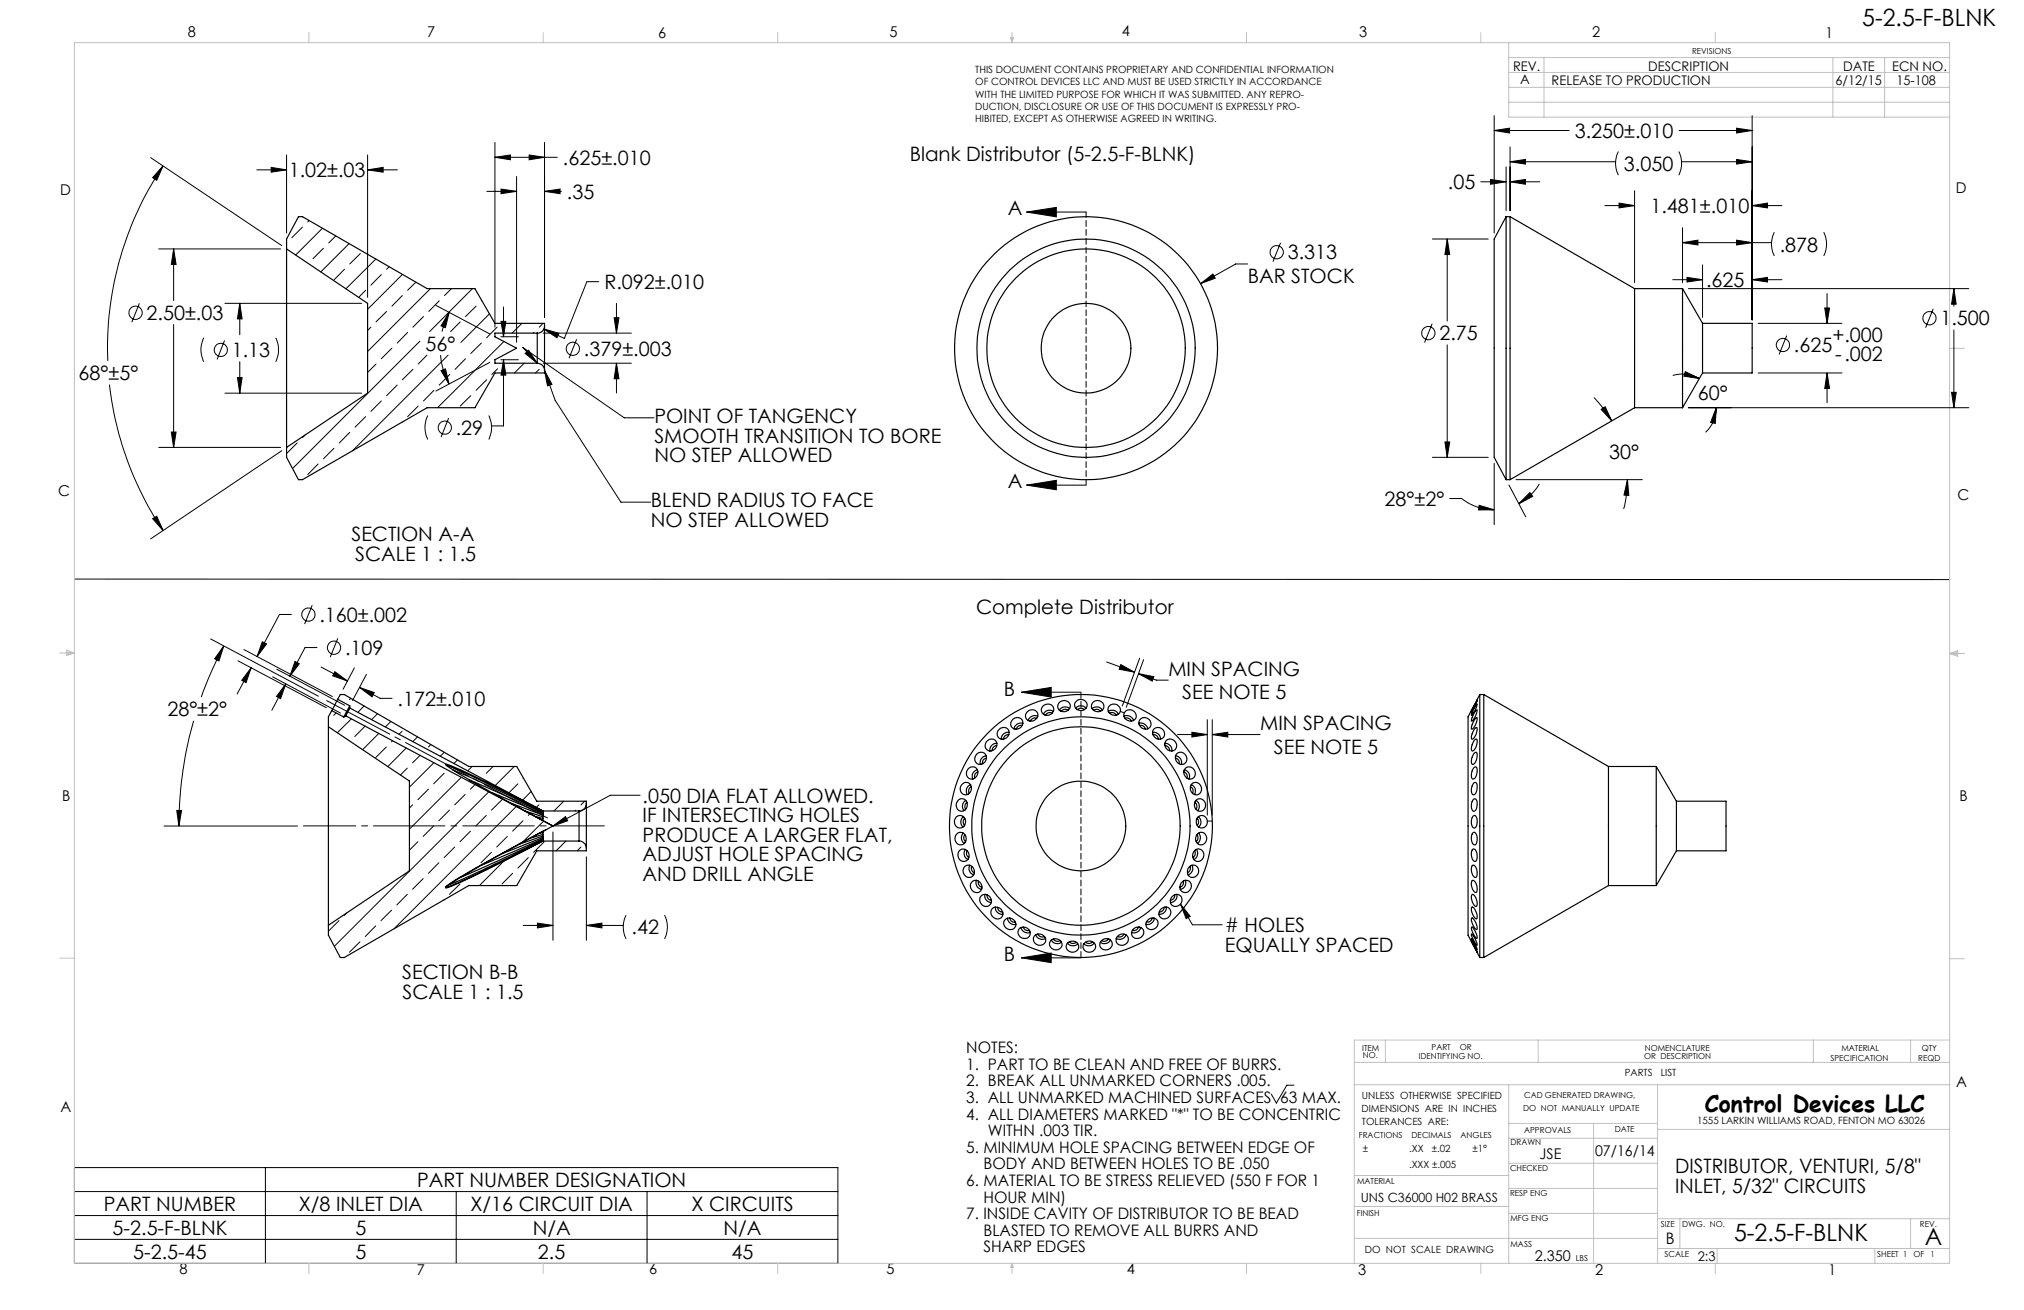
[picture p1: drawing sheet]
<svg xmlns="http://www.w3.org/2000/svg" width="432mm" height="279mm" viewBox="0 0 432 279" stroke-linecap="round" stroke-linejoin="round" font-family="sans-serif">
<g fill="none" stroke="#000" stroke-width=".21">
<path d="M32.1 33.6l28 18.8M34.8 35.4l-1.4 3.1-.8-.6zM34.8 35.4a69.8 69.8 0 0 0-11.8 41.6M54.8 36.2h6.3M57.9 35.7l3.2 .5-3.2 .5zM61.1 33.1v16.6M78.4 36.2l3.3-.5v1zM78.4 33.1v30.3M78.4 36.2h6.4M105.6 33.5l3.3-.4v1zM105.6 30.4v39.4M105.6 33.5h13.3"/>
<path d="M110.2 37.6v35.4M112.9 33.1l3.3 .4-3.3 .6zM116.2 30.4v37.3M315.9 38.8h5.4M318 38.3l3.3 .5-3.3 .5zM318.8 27.8l3.3-.5v1.1zM318.8 24.7v25M318.8 27.8h16M321.3 35.6v9.3M322.2 38.8l3.2-.5v1zM322.2 34.5l3.2-.5v1zM322.2 31.3v13.6"/>
<path d="M322.2 38.8h6.3M322.2 34.5h22.5M345.3 32.3a5.6 5.6 0 0 0 0 5.1M358.1 32.3a5.6 5.6 0 0 1 0 5.1M358.2 27.8h15.6M358.7 34.5h15.1M370.5 27.3l3.3 .5-3.3 .6zM370.5 34l3.3 .5-3.3 .5zM373.8 24.7v43.5M33.9 53.1h26M37 53.1l.6 3.3h-1.1zM37 53.1v11"/>
<path d="M64.5 48.4l-2.2 2.3M65.9 47l-.2 .3M68.8 48.7l-5.7 5.7M69 53l-2.2 2.2M71.6 50.3l-1.5 1.5M73.5 57.4l-2.2 2.3M74.5 52l-6.1 6M76.9 54.1l-2.3 2.2M80.2 55.2l-6.4 6.4M81.4 58.6l-2.3 2.2M83 56.9l-.5 .5M85.9 58.5l-7.5 7.5"/>
<path d="M103.9 40.8h6.3M106.9 40.3l3.3 .5-3.3 .5zM116.2 40.8l3.3-.5v1zM116.2 40.8h3.6M219 45.2l6.4-1v2zM219 45.2h12.7M266.2 56.3h-2.6l-7.5 4.2M273.2 51.8l-1.6 4M305.6 51h11.9M308.8 51l.5 3.3h-1zM308.8 51v17.5M342.4 43.9h6.3"/>
<path d="M345.4 43.3l3.3 .6-3.3 .4zM348.7 40.7v19.6M356.9 59.7h6.3M359 51.8l3.2-.6v1zM359 48.6v11.7M359 51.8h18.9M359.9 59.2l3.3 .5-3.3 .4zM363.2 56.5v11.2M370.5 51.2l3.3 .6-3.3 .4zM373.8 59.7l3.3-.5v.9zM373.8 43.9l3.3-.6v1zM373.8 59.7h6.4"/>
<path d="M373.8 43.9h6.4M378.5 49.5l-.1 .3a5.5 5.5 0 0 0 .1 4.8M389.1 49.5l.1 .3a5.5 5.5 0 0 1-.1 4.8M29.7 64.7l-1.6 4M37 69.2v26.2M43.5 72l-.2 .4a5.7 5.7 0 0 0 .2 4.8M47.9 72.6l-1.6 4.1M48 64.7h29.2M51.2 64.7l.4 3.3h-.9zM51.2 64.7v6.7M51.2 77.2v6.7M58.8 72a5.7 5.7 0 0 1 0 5.2"/>
<path d="M78 61.9l-1.5 1.5M79.1 69.8l-.7 .7M80.2 77.6l-1.8 1.8M82.5 66.4l-2.3 2.3M83.6 74.3l-2.2 2.2M85.8 63l-2.2 2.3M87 70.9l-2.3 2.3M88.1 78.8l-2.3 2.2M88.7 60.2l-1.7 1.7M89.6 72.8l-27.2 27.1M90.3 67.5l-2.2 2.3M91.1 75.7l-1.9 1.9"/>
<path d="M91.8 61.6l-13.4 13.4M93 65.1l11.5 6.1M93.7 64.2l-2.2 2.2M94 75.7a16.4 16.4 0 0 0 1.8 6.2M94.1 79.1l.9-.4 .8 3.2zM95.6 75.7l-20.4 20.5M95.8 66.6l-.8 3.3-.9-.4zM95.8 66.6l-1.1 2.5-.4 1.6M96 79.9l-2.3 2.2M96.3 61.6l-1.5 1.4M98.2 68.7l-2.1 2M99.3 76.5l-2.2 2.3"/>
<path d="M100.8 61.6l-9.1 9.1M101.6 65.3l-2.3 2.2M102.7 73.2l-2.3 2.2M102.8 64.1l-.1 .1M104.4 66.9l-6.1 6.1M104.5 77.3l-11.5 6.1M106 69.8l-2.2 2.2M106.2 78.7l-1.3 1.2M106.9 71.8h3.7M106.9 76.7h3.7M106.9 68.5h1l-.5 3.3zM107.4 76.7l.5 3.3h-1z"/>
<path d="M107.4 76.7v14.1h-2.5M107.4 65.5v6.3M107.5 72.8l-14.2 14.2M111.3 69l-2 2M111.8 77.5l-2.1 2.1M112 75.4l.8-.7 1.8 2.8zM113.9 70.9l-.2 .1M114.6 77.5l-3.1-3.4 21.7 15h6.3M115 78.8l-.8 .8M115.7 69.1l-.7 .7M115.9 71h18.8M115.9 77.5h18.8"/>
<path d="M116 70.2l3.2 .9-.4 .9zM116.2 79l2.2 6.4 14.1 21.7h6.3M116.2 79l1.6 3-1 .3zM123 72.4l-1.6 4M127.7 60.1h-2.5l-4.8 12.1-4.4-2M131 67.8h1l-.5 3.2zM131.5 77.5l.5 3.3h-1zM131.5 64.7v6.3M131.5 77.5v6.3M256.1 60.5l2.7-2 .5 .8zM305.5 69l-1.6 4.1M308.8 73.6v23.9"/>
<path d="M359.6 79.3l2.9 1.5-3.3-.6zM360.2 61.6h59.8M375.1 69h17.9M375.1 79.6h17.9M381.2 71.6l-1.6 4M389.3 65.7h1l-.5 3.3zM389.8 79.6l.5 3.3h-1zM389.8 62.6v6.4M389.8 79.6v6.3M412.4 65.9l-1.6 4M416.8 61.6l.5 3.3h-1zM416.8 61.6v3.7"/>
<path d="M416.8 70.4v16.6M23.4 82a69.7 69.7 0 0 0 11.4 31.1M33.9 95.4h26M36.5 92.1h1.1l-.6 3.3zM48 83.9h29.2M50.7 80.5h.9l-.4 3.4zM60.1 96.1l-28 18.8M63.4 94.5l-2.3 2.2M65.1 92.8l-.6 .5M67.9 99l-2.2 2.2M71.3 95.6l-2.3 2.3M74.6 92.2l-2.2 2.3"/>
<path d="M78 88.9l-2.3 2.2M81.4 85.5l-2.3 2.2M84.7 82.1l-2.2 2.3M85.8 90h.1M89.2 86.6l-2.2 2.3M91.3 88.6a5.7 5.7 0 0 0 0 5.1M92.6 83.3l-2.3 2.2M95.7 89.2l-1.6 4M100.4 84.4l-2.2 2.2M103.8 81l-2.2 2.3M104.3 88.6a5.7 5.7 0 0 1 0 5.1M305.6 97.5h11.9"/>
<path d="M308.3 94.3h1l-.5 3.2zM318.8 98.8v13.1M340 84.8a28.2 28.2 0 0 1 3.9 5M341.6 87.3l.8-.6 1.5 3.1zM356.9 80.1a7.1 7.1 0 0 1 5.6 .7M360.2 87h59.8M366.1 87l-.2 3.3-1-.2zM366.1 87a7.3 7.3 0 0 1-2.2 5.2M416.3 83.7h1l-.5 3.3zM32.6 110.6l.8-.5 1.4 3zM219 103.5l6.4-1.1v2.1zM219 103.5h12.7"/>
<path d="M309.3 106.3h2.5a11.3 11.3 0 0 0 7 2.4M315.6 107.8l3.2 .9-3.4 .1zM321.9 103.4l3.6 6.8M323.4 102.3h27M326.4 105.1l.6 .8-3 1.5zM328.4 103.2a11.4 11.4 0 0 1-4.4 4.2M347.2 102.3l.3 3.4-1-.1zM347.2 102.3a25.6 25.6 0 0 1-.8 6.2M15.9 123.5l400.1 .1M44.9 136.3l23 12.2M47.7 137.8l-1 3.2-.9-.5zM47.7 137.8l-.6 1.2a81 81 0 0 0-4.2 9.7"/>
<path d="M52 138.5l18.9 10.1M56 136.9l.9 .4-2 2.7zM62.2 131.1h-2.6l-4.7 8.9M66.6 129.1l-1.6 4M67.6 138.1h-2.5l-3.3 6.1M72.1 136.1l-1.7 4.1M41.3 153.7a81.4 81.4 0 0 0-3.1 22.5M50.8 140.9l18.8 10.1M53.6 142.4l-1.1 3.2-.9-.5zM53.6 142.4l-3 5.6M58.2 144.4l14.4 7.7M59.1 142.7l14.4 7.7"/>
<path d="M61 145.9l-1.1 3.1-.9-.4zM61 145.9l-3 5.6M62.9 141.1l1 .5-2.1 2.6zM68.5 142.3l5.6 2.9M71.4 143.3l2.7 1.9-3.1-1.1zM71.7 152l-.5 .6M74.9 148.9l-.4 .3M75 153.3l-3 3M75.6 142.5l-2.4 4.5M76.7 146.6l3.1 1.1-.4 .9zM76.7 146.6l4.4 2.3h2.5M77.7 150.6l-1.4 1.3"/>
<path d="M77.9 154.9l-2.2 2.2M78.2 143.8l-3 5.6M80.5 152.2l-1.2 1.3M80.8 156.4l-3.4 3.5M82.4 159.3l-2.2 2.3M83.4 153.8l-1.2 1.2M83.7 158l-.2 .2M85.8 156l-.7 .6M86.7 159.5l-4 4M89.1 157.2l-1 1M91.9 158.8l-.5 .5M217.9 147.6l6.4-1v2.1z"/>
<path d="M217.9 147.6h12.7M236.1 141.2l5.9 2.2M239 151.7l.9 .3M239.1 141.7l2.9 1.7-3.2-.7zM242.9 143.7l3.3 .6-.4 1zM242.9 143.7l3.8 1.4h2.5M243.1 140.4l-3.7 10.2M244 140.7l-3.7 10.1M251.2 156.7h6.4M254.3 156.2l3.3 .5-3.3 .5zM257.6 153.5v20.3M258.6 156.7l3.3-.5v1z"/>
<path d="M258.6 153.5v20.3M258.6 156.7h10.2M35 176.2h28.5M37.7 172.9h1l-.5 3.3zM86.9 163.8l-1.5 1.5M88 171.7l-.7 .7M89.1 179.5l-1.8 1.8M89.6 161.1l-1.6 1.6M91.4 168.3l-2.3 2.3M92.5 176.2l-2.2 2.2M92.6 162.7l-5.3 5.2M94.8 164.9l-2.3 2.3"/>
<path d="M94.8 160.4l-.9 .9M95.9 172.8l-2.3 2.2M97.6 162.1l-.8 .7M98.4 165.8l-11.1 11M99.2 169.4l-2.2 2.3M100.4 177.3l-2.3 2.2M100.7 163.5l-.9 .9M101.4 167.3l-1 1M103.8 173.9l-2.3 2.3M104.3 168.9l-33 32.9M105.2 163.5l-1.4 1.4M107.1 170.6l-2.3 2.2"/>
<path d="M108.2 178.4l-2.2 2.3M109.7 163.5l-4 4M110.1 172l-26 26.1M110.5 167.2l-1.9 1.9M111.6 175l-2.2 2.3M111.7 166l-.1 .1M113.1 173.6l-.4 .3M113.3 168.8l-1.8 1.8M115 171.7l-.6 .5M116 175.1l-4.6 4.6M116.1 179.5l-2.3 2.3M118 177.4v23.2"/>
<path d="M118 176.2l2.7-2 .4 .8zM120.3 170.9l-2.1 2.1M120.7 179.4l-2.1 2.1M122.8 172.8l-.1 .2M124.7 170.9l-.8 .8M136.6 169.6h-6.4l-12.2 6.6M257.6 175.1h1M72.3 196.4l-2.2 2.2M74 194.7l-.6 .6M80.2 197.5l-2.3 2.2M83.5 194.1l-2.2 2.3M86.9 190.7l-2.2 2.3"/>
<path d="M90.3 187.4l-2.3 2.3M93.6 184l-2.2 2.3M94.8 191.9h-.1M97 180.7l-2.2 2.2M98.1 188.5l-2.2 2.2M101.5 185.1l-.2 .2M104.8 181.8l-2.2 2.2M107.5 183.7l-5.2 5.2M109.4 186.3l-2.3 2.2M111.6 197.4h6.4M112.7 182.9l-2.2 2.2M114.7 196.9l3.3 .5-3.3 .5z"/>
<path d="M123.9 180.7l-.7 .8M125.1 197.4l3.3-.5v1zM125.1 182.7v17.9M125.1 197.4h7.9M133.6 195.2a5.6 5.6 0 0 0 0 5M141.8 195.2a5.6 5.6 0 0 1 0 5M251.8 192.8l2.6 4.4h6.3M251.8 192.8l2.1 2.6-.9 .5zM76.8 200.9l-2.3 2.2M217.9 204.3l6.4-1v2zM217.9 204.3h12.7M276 231.5h-1.5l-2.2 3.8-1.1-1.9"/>
<path d="M15.9 249h162.9v20.5h-162.9zM15.9 254.1h162.9M15.9 259.3h162.9M56.6 249v20.5M97.3 254.1v15.4M138 254.1v15.4M15.9 264.3h162.9"/>
<circle cx="272.4" cy="53.8" r="1.42"/>
<circle cx="28.9" cy="66.7" r="1.42"/>
<circle cx="47.1" cy="74.6" r="1.4"/>
<circle cx="122.2" cy="74.4" r="1.41"/>
<circle cx="304.7" cy="71.1" r="1.41"/>
<circle cx="380.4" cy="73.6" r="1.42"/>
<circle cx="411.6" cy="67.9" r="1.41"/>
<circle cx="94.9" cy="91.2" r="1.41"/>
<circle cx="65.8" cy="131.1" r="1.42"/>
<circle cx="71.3" cy="138.1" r="1.42"/>
</g>
<path d="M231.7 45.2v58.2" fill="none" stroke="#000" stroke-width=".21" stroke-dasharray="1.3 .6" stroke-dashoffset=".1"/>
<path d="M230.6 147.6v56.7" fill="none" stroke="#000" stroke-width=".21" stroke-dasharray="1.3 .6" stroke-dashoffset="-.1"/>
<path d="M64.7 176.1h64.2" fill="none" stroke="#000" stroke-width=".21" stroke-dasharray="15.2 1.3 1.3 1.3" stroke-dashoffset="4.1"/>
<path d="M69 149.1l48.4 25.7" fill="none" stroke="#000" stroke-width=".21" stroke-dasharray="15.2 1.3 1.3 1.3" stroke-dashoffset="-.7"/>
<g fill="none" stroke="#c0c0c0" stroke-width=".21">
<path d="M15.9 9.1h400v260.4h-400zM65.9 6.9v2.2M115.9 6.9v2.2M165.9 6.9v2.2M215.6 8h.6l-.3 1.1zM215.7 8l.2 1.1M215.9 6.9v2.2M216 8l-.1 1.1M265.9 6.9v2.2M315.9 6.9v2.2M321.9 9.1v15.9h94M321.9 15.5h94"/>
<path d="M321.9 18.6h94M321.9 12.3h94M329.4 12.3v12.7M365.9 6.9v2.2M391 12.3v12.7M402.1 12.3v12.7M321.9 21.8h94M415.9 74.3h3.2M12.7 139.3h3.2M14.2 139.1l1.7 .2M14.2 138.7l1.7 .6-1.7 .5zM15.9 139.3l-1.7 .3"/>
<path d="M415.9 139.4h3.2M415.9 139.4l1.8-.6v1.2zM415.9 139.4l1.8 .3M417.7 139.2l-1.8 .2M12.7 204.4h3.2M415.9 204.5h3.2M288.9 231.4h127M288.9 226.6h127M295.6 221.8v4.8M321.9 231.4v38.1M321.9 239.6h31.7M328.2 221.8v4.8"/>
<path d="M340 239.6v29.9M353.6 231.4v38.1M386.9 221.8v4.8M407.6 221.8v4.8M415.9 221.8h-127v47.7M288.9 257.3h33M288.9 250.7h33M321.9 258.8h31.7M321.9 253.5h31.7M321.9 248.1h31.7M321.9 242.8h31.7M353.6 259.9h62.3"/>
<path d="M353.6 240.9h62.3M358.4 259.9v6.4M407.6 259.9v6.4M65.9 269.5v2.1M115.9 269.5v2.1M165.9 269.5v2.1M215.9 269.5v2.1M215.9 269.5l.3 .8h-.6zM265.9 269.5v2.1M288.9 264.1h64.7M315.9 269.5v2.1M353.6 266.3h62.3"/>
<path d="M365.9 269.5v2.1M366.3 266.3v3.2M400 266.3v3.2"/>
</g>
<g fill="#000">
<path d="M219 45.2l6.4-1v2zM219 103.5l6.4-1.1v2.1zM217.9 147.6l6.4-1v2.1zM217.9 204.3l6.4-1v2z"/>
<path d="M256.1 60.5l3.2-1.2-.5-.8zM318.8 27.8l3.3-.5v1.1zM370.5 27.3l3.3 .5-3.3 .6zM318 38.3l3.3 .5-3.3 .5zM322.2 38.8l3.2-.5v1zM308.8 51l.5 3.3h-1zM308.3 94.3h1l-.5 3.2zM315.6 107.8l3.2 .9-3.4 .1zM326.4 105.1l.6 .8-3 1.5zM389.3 65.7h1l-.5 3.3zM389.8 79.6l.5 3.3h-1zM373.8 59.7l3.3-.5v.9zM359.9 59.2l3.3 .5-3.3 .4zM366.1 87l-.2 3.3-1-.2zM359.6 79.3l2.9 1.5-3.3-.6zM416.8 61.6l.5 3.3h-1zM416.3 83.7h1l-.5 3.3zM373.8 43.9l3.3-.6v1zM345.4 43.3l3.3 .6-3.3 .4zM347.2 102.3l.3 3.4-1-.1zM341.6 87.3l.8-.6 1.5 3.1zM370.5 51.2l3.3 .6-3.3 .4zM359 51.8l3.2-.6v1zM370.5 34l3.3 .5-3.3 .5zM322.2 34.5l3.2-.5v1zM34.8 35.4l-1.4 3.1-.8-.6zM32.6 110.6l.8-.5 1.4 3zM37 53.1l.6 3.3h-1.1zM36.5 92.1h1.1l-.6 3.3zM57.9 35.7l3.2 .5-3.2 .5zM78.4 36.2l3.3-.5v1zM105.6 33.5l3.3-.4v1zM112.9 33.1l3.3 .4-3.3 .6zM106.9 40.3l3.3 .5-3.3 .5zM116.2 40.8l3.3-.5v1zM131 67.8h1l-.5 3.2zM131.5 77.5l.5 3.3h-1zM106.9 68.5h1l-.5 3.3zM107.4 76.7l.5 3.3h-1zM95.8 66.6l-.8 3.3-.9-.4zM94.1 79.1l.9-.4 .8 3.2zM51.2 64.7l.4 3.3h-.9zM50.7 80.5h.9l-.4 3.4zM47.7 137.8l-1 3.2-.9-.5zM37.7 172.9h1l-.5 3.3zM53.6 142.4l-1.1 3.2-.9-.5zM56 136.9l.9 .4-2 2.7zM76.7 146.6l3.1 1.1-.4 .9zM71.4 143.3l2.7 1.9-3.1-1.1zM62.9 141.1l1 .5-2.1 2.6zM61 145.9l-1.1 3.1-.9-.4zM114.7 196.9l3.3 .5-3.3 .5zM125.1 197.4l3.3-.5v1z"/>
<path d="M239.1 141.7l2.9 1.7-3.2-.7zM242.9 143.7l3.3 .6-.4 1zM254.3 156.2l3.3 .5-3.3 .5zM258.6 156.7l3.3-.5v1z"/>
<path d="M251.8 192.8l2.1 2.6-.9 .5zM116 70.2l3.2 .9-.4 .9zM112 75.4l.8-.7 1.8 2.8zM116.2 79l1.6 3-1 .3zM118 176.2l2.7-2 .4 .8z"/>
</g>
<g fill="none" stroke="#000" stroke-width=".25">
<path d="M61.1 53.1v42.3M61.1 53.1v-2.1l2.6-4.8h.8l26.6 15.4h10.2l4.3 7.4h10.6v.5M61.1 53.1l17.3 11.6v19.2l-17.3 11.5M321.3 46.2v56.1M321.3 46.2l-2.5 4.8v46.5l2.5 4.8M321.3 46.2h.9M322.2 46.2v56.1M322.2 46.2l26.5 15.4M114.6 77.5a1.51 1.51 0 0 1 1.6 1.5M114.6 71v6.5M114.6 71h-9v.8l4.6 2.5-4.6 2.4v.8h9M116.2 69.5a1.51 1.51 0 0 1-1.6 1.5"/>
<path d="M116.2 69.5v9.5M116.2 79v.6h-10.6l-4.3 7.4h-10.2l-26.6 15.3h-.8l-2.6-4.8v-2.1M348.7 61.6v25.4M348.7 61.6h10.3M359 61.6v25.4M359 61.6l4.2 7.4M363.2 69v10.6M363.2 69h10.6v10.6h-10.6M363.2 79.6l-4.2 7.4M348.7 87l-26.5 15.3M348.7 87h10.3M321.3 102.3h.9"/>
<path d="M70.1 155v42.3M70.1 155l17.2 11.6v19.1l-17.2 11.6M70.8 151.6l2.5 1.3M70.8 151.6l-.7 1.3v2.1M72 149.2l-1.2 2.4M72 149.2l.6-1.1h.8l26.6 15.4h10.2l4.3 7.4h10.6v.5M72 149.2l2.6 1.3M73.8 152.7l-.5 .2M73.8 152.7l44.2 23.5M74.6 150.5l-1.3 2.4M74.6 150.5v.5M74.6 151l-.8 1.7"/>
<path d="M74.6 151l41.3 22M210.4 158.3a1.25 1.25 0 0 1 2.1-.3 1.25 1.25 0 0 1-.6 2 1.17 1.17 0 0 1-1.5-.2 1.17 1.17 0 0 1 0-1.5zM212.7 159l-.9 .5-.1 .6M212.7 158.5a1.47 1.47 0 0 0-1.5 1.7M213.1 155.6a1.25 1.25 0 0 1 2.1 .1 1.25 1.25 0 0 1-.9 1.9 1.17 1.17 0 0 1-1.4-.5 1.17 1.17 0 0 1 .2-1.5zM215.2 156.7l-.9 .3-.2 .6M215.3 156.2a1.42 1.42 0 0 0-1.7 1.5M216.1 153.4a1.26 1.26 0 0 1 2.1 .4 1.26 1.26 0 0 1-1.2 1.7 1.17 1.17 0 0 1-1.3-.7 1.17 1.17 0 0 1 .4-1.4zM218.1 154.7l-.7 .1-.6 .7M218.2 154.3a1.5 1.5 0 0 0-1.9 1.2M219.1 151.9a1.27 1.27 0 0 1 2.2 .1 1.27 1.27 0 0 1-1.2 1.8 1.14 1.14 0 0 1-1.2-.6 1.14 1.14 0 0 1 .2-1.3zM221.2 153.2h-.7l-.4 .2-.2 .4"/>
<path d="M221.4 152.8a1.45 1.45 0 0 0-2 .9M222.6 150.5a1.24 1.24 0 0 1 1.7-.1 1.24 1.24 0 0 1 .2 1.7 1.25 1.25 0 0 1-1.9 .3 1.25 1.25 0 0 1 0-1.9zM224.5 152.1l-.7-.1-.7 .5M224.8 151.7a1.43 1.43 0 0 0-2.2 .6M225.9 150a1.27 1.27 0 0 1 1.9-.4 1.27 1.27 0 0 1 .1 1.9 1.27 1.27 0 0 1-1.7 .1 1.27 1.27 0 0 1-.3-1.6zM227.9 151.5l-.9-.2-.6 .4M228.2 151.1a1.47 1.47 0 0 0-2.2 .3M229.5 151.1a1.43 1.43 0 0 1 2.2 0M229.6 149.6a1.26 1.26 0 0 1 1.9-.2 1.26 1.26 0 0 1-.1 1.9 1.25 1.25 0 0 1-1.7 0 1.25 1.25 0 0 1-.1-1.7zM229.9 151.3l.3-.2h.5l.6 .3M233 151.1a1.47 1.47 0 0 1 2.2 .3M233.3 149.7a1.26 1.26 0 0 1 2 .3 1.26 1.26 0 0 1-.9 1.8 1.22 1.22 0 0 1-1.4-.6 1.22 1.22 0 0 1 .3-1.5z"/>
<path d="M233.3 151.5l.9-.2 .6 .4M236.4 151.7a1.43 1.43 0 0 1 2.2 .6M236.6 150.6a1.31 1.31 0 0 1 1.9-.1 1.31 1.31 0 0 1 0 1.9 1.34 1.34 0 0 1-1.6-.2 1.34 1.34 0 0 1-.3-1.6zM236.7 152.1l.4-.1h.5l.5 .5M239.8 152.8a1.45 1.45 0 0 1 2 .9M240 153.2h.7l.4 .2 .3 .4M240.1 151.7a1.32 1.32 0 0 1 1.9 .1 1.32 1.32 0 0 1-.2 1.9 1.34 1.34 0 0 1-1.7-.3 1.34 1.34 0 0 1 0-1.7zM243 154.3a1.5 1.5 0 0 1 1.9 1.2M243.1 154.7l.7 .1 .6 .7M243.2 153.5a1.34 1.34 0 0 1 1.9-.1 1.34 1.34 0 0 1 .1 1.9 1.37 1.37 0 0 1-1.7-.1 1.37 1.37 0 0 1-.3-1.7zM245.9 156.2a1.42 1.42 0 0 1 1.7 1.5M246 156.7l.8 .3 .3 .6"/>
<path d="M246.2 155.5a1.34 1.34 0 0 1 1.9 .1 1.34 1.34 0 0 1-.2 1.9 1.38 1.38 0 0 1-1.6-.3 1.38 1.38 0 0 1-.1-1.7zM248.5 158.5a1.47 1.47 0 0 1 1.5 1.7M248.5 159l.8 .5 .2 .6M248.9 157.8a1.34 1.34 0 0 1 1.9 .4 1.34 1.34 0 0 1-.4 1.9 1.38 1.38 0 0 1-1.7-.6 1.38 1.38 0 0 1 .2-1.7zM314.6 157.8l.4-.2a2.23 2.23 0 0 1-.9 2.6l-.2-.3v-.7zM314.8 153.2l.3-.2a2.95 2.95 0 0 1-1.1 2.5 2.94 2.94 0 0 1 .8-2.3zM314.8 155.3l.3-.1a2.54 2.54 0 0 1-1.1 2.5 2.85 2.85 0 0 1 .8-2.4zM315 150.3l.1-.1a4.5 4.5 0 0 1-1.2 2.4l.5-1.3zM315 151.4h.1a3 3 0 0 1-1.2 2.4l.5-1.4zM315.1 149.4l-.5 1.4-.7 1zM315.7 148.1v56.1M315.7 148.1l-2.5 4.8v46.6l2.5 4.7"/>
<path d="M315.7 148.1h.8M316.5 148.1v56.1M316.5 148.1l26.6 15.4M95.2 163.2l2.3 .9 4.6 2.1 13.7 6.8M96.6 164.2l8 3.5 11.2 5.4M100.2 166.4l15.6 6.9M104.9 169.1l10.9 4.5M109 171.3l6.8 2.5M112 173l3.8 1.2M114.2 174.1l1.6 .5M115.6 174.9l.2 .1M115.8 179.2v.2"/>
<path d="M115.8 179.1v.1M115.8 178.9v.2M115.8 178.6v.3M115.8 178.3v.3M115.8 178v.3M115.8 177.6v.4M115.8 174.6v.4M115.8 174.2v.4M115.8 173.8v.4M115.8 173.6v.2M115.8 173.3v.3M115.8 173.1v.2"/>
<path d="M115.8 173v.1M115.8 173l-13.7-7a32.4 32.4 0 0 0-7.1-3 100.9 100.9 0 0 0 13.3 7.9l9.7 5.3M115.8 178l-2.6 .7M115.8 178.3l-5.1 1.8M115.8 178.6l-8.6 3.4M115.8 178.9l-13.1 5.7M115.8 179.1l-17.5 8M115.8 179.2l-11.2 5.6-8.8 3.9M115.8 179.4h7.7M115.8 175h.1M115.8 173h7.7M115.8 177.6l-.8 .2"/>
<path d="M115.9 179.4h-.1M115.9 177.3l-.1 .3M115.9 173h-.1M116.5 177l-13.7 7.4a55.3 55.3 0 0 0-7.7 4.8v.1a101.8 101.8 0 0 0 13.3-6.1l7.4-3.8M118 176.2l-16 8.7a42.4 42.4 0 0 0-7 4.5h.1a47.4 47.4 0 0 0 8.6-3.8l12.1-6.2M123.5 173v6.4M123.5 179.4a1.57 1.57 0 0 1 1.6 1.5M125.1 171.4a1.57 1.57 0 0 1-1.6 1.6M125.1 171.4v9.5M204 174.2a1.29 1.29 0 0 1 2 .9 1.29 1.29 0 0 1-1.7 1.4 1.48 1.48 0 0 1-.3-2.3zM204 177.9a1.3 1.3 0 0 1 2 .3 1.3 1.3 0 0 1-.6 1.9 1.34 1.34 0 0 1-1.5-.6 1.34 1.34 0 0 1 .1-1.6zM204.6 170.5a1.32 1.32 0 0 1 1.8 .9 1.32 1.32 0 0 1-1.1 1.6 1.37 1.37 0 0 1-1.3-1 1.37 1.37 0 0 1 .6-1.5z"/>
<path d="M205.3 167.3a1.18 1.18 0 0 1 1.6-.2 1.18 1.18 0 0 1 .3 1.6 1.24 1.24 0 0 1-2 .6 1.24 1.24 0 0 1 .1-2zM205.5 177.7a1.47 1.47 0 0 0 .2 2.2M205.5 174.2a1.43 1.43 0 0 0 0 2.2M205.8 174.6l-.3 .6v.4l.3 .4M205.8 178l-.2 .7 .4 .8M206.1 170.7a1.45 1.45 0 0 0-.4 2.2M206.3 171.1l-.4 .6-.1 .5 .2 .4M206.4 164.1a1.23 1.23 0 0 1 2-.2 1.23 1.23 0 0 1-.3 1.9 1.2 1.2 0 0 1-1.7 0 1.2 1.2 0 0 1 0-1.7zM207 167.4a1.41 1.41 0 0 0-.6 2.1M207.2 167.8l-.5 .5 .1 .9M208.4 160.9a1.24 1.24 0 0 1 1.9 0 1.24 1.24 0 0 1-.5 1.9 1.21 1.21 0 0 1-1.7-.3 1.21 1.21 0 0 1 .3-1.6zM208.5 164.1a1.42 1.42 0 0 0-1 2.1"/>
<path d="M208.6 164.6l-.5 .4-.2 .5 .1 .4M210.4 161.2a1.44 1.44 0 0 0-1.2 1.9M210.4 161.7l-.7 .5-.1 .7M250.8 161.7l.7 .5 .1 .7M250.8 161.2a1.44 1.44 0 0 1 1.2 1.9M251 160.8a1.3 1.3 0 0 1 2.1 .4 1.3 1.3 0 0 1-1.1 1.9 1.47 1.47 0 0 1-1-2.3zM252.6 164.6l.5 .4 .2 .5-.1 .4M252.7 164.1a1.42 1.42 0 0 1 .9 2.1M252.9 163.8a1.31 1.31 0 0 1 1.9 .5 1.31 1.31 0 0 1-.8 1.9 1.41 1.41 0 0 1-1.3-.8 1.41 1.41 0 0 1 .2-1.6zM254 167.8l.5 .5-.1 .9M254.1 167.4a1.41 1.41 0 0 1 .7 2.1M254.4 167a1.33 1.33 0 0 1 1.9 .8 1.33 1.33 0 0 1-1.1 1.7 1.43 1.43 0 0 1-1.2-1 1.43 1.43 0 0 1 .4-1.5z"/>
<path d="M254.9 171.1l.4 .6v.5l-.1 .4M255.1 170.7a1.28 1.28 0 0 1 2.1 .8 1.28 1.28 0 0 1-1.7 1.4 1.5 1.5 0 0 1-.4-2.2zM255.1 170.7a1.45 1.45 0 0 1 .4 2.2M255.3 178l.3 .7-.4 .8M255.4 174.6l.3 .6v.4l-.3 .4M255.5 177.9a1.27 1.27 0 0 1 1.8 .2 1.27 1.27 0 0 1-.4 1.9 1.27 1.27 0 0 1-1.7-.4 1.27 1.27 0 0 1 .3-1.7zM255.7 174.2a1.28 1.28 0 0 1 1.9 1 1.28 1.28 0 0 1-1.9 1.2 1.53 1.53 0 0 1 0-2.2zM255.7 174.2a1.43 1.43 0 0 1 0 2.2M255.7 177.7a1.47 1.47 0 0 1-.3 2.2M314.2 177.7l.2-.2a1.28 1.28 0 0 1 .7 1.7 .82 .82 0 0 1-.5 1 1.86 1.86 0 0 1-.4-2.5zM314.2 174.2l.4-.3a1.73 1.73 0 0 1 .4 2.3l-.4 .4a1.4 1.4 0 0 1-.7-1.8zM314.4 170.5l.2-.1a1.28 1.28 0 0 1 .5 1.8 .79 .79 0 0 1-.7 .8 2.03 2.03 0 0 1 0-2.5z"/>
<path d="M314.4 163.8l.4-.3a1.51 1.51 0 0 1 .2 1.9 .78 .78 0 0 1-.9 .8 2.13 2.13 0 0 1 .3-2.4zM314.4 167l.4-.1a2.01 2.01 0 0 1 0 2.4l-.4 .2a1.55 1.55 0 0 1-.2-2.1zM314.6 160.6l.4-.2a2.42 2.42 0 0 1-.6 2.6l-.3 .1a2.12 2.12 0 0 1 .5-2.5zM343.1 163.5v25.4M343.1 163.5h10.2M353.3 163.5v25.4M353.3 163.5l4.3 7.4M357.6 170.9v10.6M357.6 170.9h10.6v10.6h-10.6M125.1 180.9v.6h-10.6l-4.3 7.4h-10.2l-26.6 15.3h-.8l-2.5-4.7v-2.2M204.8 181.3a1.3 1.3 0 0 1 1.9 .8 1.3 1.3 0 0 1-1.3 1.6 1.42 1.42 0 0 1-.6-2.4zM205.8 184.8a1.28 1.28 0 0 1 2 .8 1.28 1.28 0 0 1-1.5 1.5 1.45 1.45 0 0 1-.5-2.3z"/>
<path d="M206 181.2a1.52 1.52 0 0 0 .5 2.1M206.3 181.5l-.1 .9 .5 .5M206.9 184.5a1.47 1.47 0 0 0 .8 2.1M207.3 184.8v.7l.6 .6M207.5 187.9a1.32 1.32 0 0 1 1.9 .7 1.32 1.32 0 0 1-.9 1.8 1.4 1.4 0 0 1-1.4-.9 1.4 1.4 0 0 1 .4-1.6zM208.3 187.7a1.45 1.45 0 0 0 1.1 2M208.7 187.9l.1 .7 .3 .4 .4 .2M209.4 191a1.33 1.33 0 0 1 1.9 .5 1.33 1.33 0 0 1-.6 1.8 1.4 1.4 0 0 1-1.5-.7 1.4 1.4 0 0 1 .2-1.6zM210.1 190.7a1.47 1.47 0 0 0 1.4 1.8M210.6 190.9l.1 .6 .4 .4 .4 .1M211.7 193.8a1.33 1.33 0 0 1 1.9 .2 1.33 1.33 0 0 1-.3 1.9 1.39 1.39 0 0 1-1.6-.5 1.39 1.39 0 0 1 0-1.6zM212.3 193.5a1.51 1.51 0 0 0 1.7 1.5"/>
<path d="M212.8 193.5l.4 .8 .7 .2M214.6 196a1.34 1.34 0 0 1 1.8 .3 1.34 1.34 0 0 1-.2 1.9 1.35 1.35 0 0 1-1.7-.4 1.35 1.35 0 0 1 .1-1.8zM214.9 195.8a1.49 1.49 0 0 0 1.8 1.3M215.4 195.8l.3 .6 .4 .3h.5M217.5 198a1.35 1.35 0 0 1 1.8 .1 1.35 1.35 0 0 1 .1 1.9 1.36 1.36 0 0 1-1.8-.2 1.36 1.36 0 0 1-.1-1.8zM217.8 197.8a1.47 1.47 0 0 0 2 1.1M218.3 197.7l.4 .6 .4 .2 .5-.1M220.7 199.6a1.34 1.34 0 0 1 1.8-.2 1.34 1.34 0 0 1 .3 1.9 1.35 1.35 0 0 1-1.8 0 1.35 1.35 0 0 1-.3-1.7zM220.9 199.4a1.49 1.49 0 0 0 2.2 .7M221.4 199.2l.5 .5h.9M238.4 199.7a1.27 1.27 0 0 1 1.6-.5 1.27 1.27 0 0 1 .7 1.6 1.27 1.27 0 0 1-1.6 .8 1.12 1.12 0 0 1-.9-.7 1.12 1.12 0 0 1 .2-1.2zM239.8 199.2l-.5 .5h-.9"/>
<path d="M240.2 199.4a1.49 1.49 0 0 1-2.1 .7M241.9 198.1a1.23 1.23 0 0 1 2 .2 1.23 1.23 0 0 1-.8 1.8 1.18 1.18 0 0 1-1.6-.5 1.18 1.18 0 0 1 .4-1.5zM242.9 197.7l-.4 .6-.5 .2-.4-.1M243.4 197.8a1.47 1.47 0 0 1-2 1.1M244.8 196.3a1.27 1.27 0 0 1 2.2 .1 1.27 1.27 0 0 1-1.2 1.9 1.14 1.14 0 0 1-1.2-.6 1.14 1.14 0 0 1 .2-1.4zM245.8 195.8l-.3 .6-.5 .3h-.4M246.3 195.8a1.49 1.49 0 0 1-1.9 1.3M247.8 193.8a1.22 1.22 0 0 1 1.8 .1 1.22 1.22 0 0 1-.4 1.9 1.2 1.2 0 0 1-1.8-.3 1.2 1.2 0 0 1 .4-1.7zM248.4 193.5l-.4 .8-.7 .2M248.8 193.5a1.51 1.51 0 0 1-1.6 1.5M250 191.2a1.22 1.22 0 0 1 1.9-.1 1.22 1.22 0 0 1-.2 1.9 1.2 1.2 0 0 1-1.8 0 1.2 1.2 0 0 1 .1-1.8zM250.6 190.9l-.1 .6-.4 .4-.4 .1"/>
<path d="M251.1 190.7a1.47 1.47 0 0 1-1.4 1.8M252 188.4a1.21 1.21 0 0 1 1.8-.4 1.21 1.21 0 0 1 0 1.9 1.2 1.2 0 0 1-1.7 .2 1.2 1.2 0 0 1-.1-1.7zM252.4 187.9v.7l-.3 .4-.4 .2M252.9 187.7a1.45 1.45 0 0 1-1.1 2M253.7 184.9a1.23 1.23 0 0 1 1.9 .1 1.23 1.23 0 0 1-.4 1.8 1.22 1.22 0 0 1-1.7-.1 1.22 1.22 0 0 1 .2-1.8zM253.9 184.8v.7l-.6 .6M254.3 184.5a1.47 1.47 0 0 1-.8 2.1M254.8 181.5l.2 .9-.5 .5M255 181.3a1.3 1.3 0 0 1 1.9 1.1 1.3 1.3 0 0 1-1.9 1.2 1.45 1.45 0 0 1 0-2.3zM255.2 181.2a1.54 1.54 0 0 1-.5 2.1M313.9 199.2a4.6 4.6 0 0 1 1.2 2.4l-.1-.1a4.1 4.1 0 0 1-1.1-2.3zM313.9 195.8h.2a2.78 2.78 0 0 1 1 2.5 2.72 2.72 0 0 1-1.2-2.5z"/>
<path d="M313.9 193.6l.2-.1a2.18 2.18 0 0 1 .9 2.5 2.65 2.65 0 0 1-1.1-2.4zM313.9 197.7a2.83 2.83 0 0 1 1.2 2.5 3.6 3.6 0 0 1-1.2-2.5zM314.1 190.8a1.93 1.93 0 0 1 1 2.4l-.1 .1a2.03 2.03 0 0 1-.9-2.5zM314.1 184.6l.1-.1a1.26 1.26 0 0 1 .9 1.6 .94 .94 0 0 1-.3 1 1.99 1.99 0 0 1-.7-2.5zM314.1 187.8l.1-.1a2.02 2.02 0 0 1 .8 2.7 1.84 1.84 0 0 1-.9-2.6zM314.2 181.2l.2-.2a1.84 1.84 0 0 1 .4 2.7 1.34 1.34 0 0 1-.9-1.7zM343.1 188.9l-26.6 15.3M343.1 188.9h10.2M357.6 181.5l-4.3 7.4M224.3 200.5a1.33 1.33 0 0 1 1.7-.1 1.33 1.33 0 0 1 .3 1.7 1.31 1.31 0 0 1-1.8 .3 1.31 1.31 0 0 1-.2-1.9zM224.3 200.5a1.48 1.48 0 0 0 2.2 .5M224.7 200.3l.8 .5 .7-.2"/>
<path d="M227.7 201.2a1.5 1.5 0 0 0 2.2 .1M227.8 201.1a1.29 1.29 0 0 1 1.8-.2 1.29 1.29 0 0 1 .1 1.9 1.3 1.3 0 0 1-1.7 0 1.3 1.3 0 0 1-.2-1.7zM228.1 200.9l.6 .3 .9-.2M231.2 201.3a1.29 1.29 0 0 1 1.9-.5 1.29 1.29 0 0 1 .3 1.8 1.3 1.3 0 0 1-1.7 .3 1.3 1.3 0 0 1-.5-1.6zM233 200.9l-.5 .3-.9-.2M233.5 201.2a1.5 1.5 0 0 1-2.3 .1M235 200.6a1.29 1.29 0 0 1 1.7-.3 1.29 1.29 0 0 1 .5 1.7 1.29 1.29 0 0 1-1.7 .6 1.12 1.12 0 0 1-.9-.9 1.12 1.12 0 0 1 .4-1.1zM236.5 200.3l-.8 .5-.7-.2M236.9 200.5a1.5 1.5 0 0 1-2.2 .5M313.9 200.7l1.2 2.4-1.2-2.3M313.9 200.2l.7 1 .5 1.4-1-1.7zM315.7 204.2h.8"/>
<circle cx="231.7" cy="74.3" r="9.6"/>
<circle cx="231.7" cy="74.3" r="21.2"/>
<circle cx="231.7" cy="74.3" r="28.1"/>
<circle cx="231.7" cy="74.3" r="23.3"/>
<circle cx="230.6" cy="176.2" r="9.6"/>
<circle cx="230.6" cy="176.2" r="23.3"/>
<circle cx="230.6" cy="176.2" r="21.2"/>
<circle cx="230.6" cy="176.2" r="28.1"/>
</g>
<g font-size="5.1">
<text x="397.3" y="5.6">5-2.5-F-BLNK</text>
<text x="369.9" y="264.7">5-2.5-F-BLNK</text>
<text x="410.6" y="265.5">A</text>
</g>
<text font-size="4.9" x="363.7" y="237.1">Control Devices LLC</text>
<g font-size="4.2">
<text x="336" y="29.4">3.250±.010</text>
<text x="120.1" y="35.1">.625±.010</text>
<text x="194.1" y="34.4">Blank Distributor (5-2.5-F-BLNK)</text>
<text x="61.6" y="37.8">1.02±.03</text>
<text x="308.9" y="40.4">.05</text>
<text x="346.4" y="36.4">3.050</text>
<text x="121" y="42.4">.35</text>
<text x="215" y="45.9">A</text>
<text x="352.1" y="45.4">1.481±.010</text>
<text x="379.7" y="53.6">.878</text>
<text x="274.7" y="55.3">3.313</text>
<text x="128.9" y="61.7">R.092±.010</text>
<text x="266.2" y="60.4">BAR STOCK</text>
<text x="364" y="61.2">.625</text>
<text x="31.3" y="68.2">2.50±.03</text>
<text x="414" y="69.4">1.500</text>
<text x="49.5" y="76.2">1.13</text>
<text x="90.8" y="74.8">56°</text>
<text x="124.6" y="75.9">.379±.003</text>
<text x="307.1" y="72.6">2.75</text>
<text x="382.7" y="75.1">.625</text>
<text x="390.9" y="72.8">+.000</text>
<text x="391.5" y="76.9">-.002</text>
<text x="16.8" y="81.1">68°±5°</text>
<text x="362.2" y="85.3">60°</text>
<text x="97.2" y="92.7">.29</text>
<text x="139.6" y="90.3">POINT OF TANGENCY</text>
<text x="139.6" y="94.4">SMOOTH TRANSITION TO BORE</text>
<text x="139.6" y="98.6">NO STEP ALLOWED</text>
<text x="343.3" y="98">30°</text>
<text x="215" y="104.2">A</text>
<text x="295.4" y="107.9">28°±2°</text>
<text x="138.8" y="108.2">BLEND RADIUS TO FACE</text>
<text x="138.8" y="112.4">NO STEP ALLOWED</text>
<text x="75" y="115.4">SECTION A-A</text>
<text x="75.8" y="119.6">SCALE 1 : 1.5</text>
<text x="208.2" y="131">Complete Distributor</text>
<text x="68.1" y="132.6">.160±.002</text>
<text x="73.6" y="139.7">.109</text>
<text x="214.2" y="148.3">B</text>
<text x="249.3" y="144.1">MIN SPACING</text>
<text x="252.2" y="149.2">SEE NOTE 5</text>
<text x="35.7" y="152.8">28°±2°</text>
<text x="84.8" y="150.5">.172±.010</text>
<text x="268.8" y="155.7">MIN SPACING</text>
<text x="271.8" y="160.8">SEE NOTE 5</text>
<text x="137.1" y="171.2">.050 DIA FLAT ALLOWED.</text>
<text x="137.1" y="175.4">IF INTERSECTING HOLES</text>
<text x="137.1" y="179.6">PRODUCE A LARGER FLAT,</text>
<text x="137.1" y="183.7">ADJUST HOLE SPACING</text>
<text x="137.1" y="187.9">AND DRILL ANGLE</text>
<text x="134.8" y="199.3">.42</text>
<text x="261.3" y="198.9"># HOLES</text>
<text x="261.3" y="203">EQUALLY SPACED</text>
<text x="85.8" y="208.9">SECTION B-B</text>
<text x="214.2" y="205">B</text>
<text x="85.9" y="213.1">SCALE 1 : 1.5</text>
<text x="357.4" y="250.2">DISTRIBUTOR, VENTURI, 5/8&quot;</text>
<text x="89" y="253.1">PART NUMBER DESIGNATION</text>
<text x="357.4" y="254.4">INLET, 5/32&quot; CIRCUITS</text>
<text x="22.1" y="258.2">PART NUMBER</text>
<text x="24" y="263.3">5-2.5-F-BLNK</text>
<text x="63.7" y="258.2">X/8 INLET DIA</text>
<text x="75.8" y="263.3">5</text>
<text x="100.4" y="258.2">X/16 CIRCUIT DIA</text>
<text x="113.6" y="263.3">N/A</text>
<text x="147.5" y="258.2">X CIRCUITS</text>
<text x="154.4" y="263.3">N/A</text>
<text x="28.4" y="268.4">5-2.5-45</text>
<text x="75.8" y="268.4">5</text>
<text x="114.8" y="268.4">2.5</text>
<text x="156.1" y="268.4">45</text>
</g>
<g font-size="3.4">
<text x="206.1" y="224.6">NOTES:</text>
<text x="206.1" y="228.2">1. PART TO BE CLEAN AND FREE OF BURRS.</text>
<text x="206.1" y="231.7">2. BREAK ALL UNMARKED CORNERS .005.</text>
<text x="206.1" y="235.2">3. ALL UNMARKED MACHINED SURFACES 63 MAX.</text>
<text x="206.1" y="238.8">4. ALL DIAMETERS MARKED &quot;*&quot; TO BE CONCENTRIC</text>
<text x="206.1" y="245.9">5. MINIMUM HOLE SPACING BETWEEN EDGE OF</text>
<text x="210.7" y="242.3">WITHN .003 TIR.</text>
<text x="209.8" y="249.4">BODY AND BETWEEN HOLES TO BE .050</text>
<text x="206.1" y="252.9">6. MATERIAL TO BE STRESS RELIEVED (550 F FOR 1</text>
<text x="209.8" y="256.5">HOUR MIN)</text>
<text x="206.1" y="260">7. INSIDE CAVITY OF DISTRIBUTOR TO BE BEAD</text>
<text x="209.8" y="263.6">BLASTED TO REMOVE ALL BURRS AND</text>
<text x="209.8" y="267.1">SHARP EDGES</text>
<text x="355.4" y="265.2">B</text>
</g>
<g font-size="3.2">
<text x="40" y="7.9">8</text>
<text x="91.1" y="7.9">7</text>
<text x="140.4" y="8.1">6</text>
<text x="189.8" y="7.9">5</text>
<text x="239.3" y="7.6">4</text>
<text x="289.9" y="7.9">3</text>
<text x="339.7" y="7.9">2</text>
<text x="389.5" y="8.1">1</text>
<text x="12.8" y="41.6">D</text>
<text x="417.3" y="41.1">D</text>
<text x="12.4" y="105.7">C</text>
<text x="417.6" y="106.5">C</text>
<text x="13.3" y="170.9">B</text>
<text x="418.1" y="170.8">B</text>
<text x="417.3" y="231.9">A</text>
<text x="12.9" y="237.2">A</text>
<text x="38.3" y="271.8">8</text>
<text x="88.9" y="272">7</text>
<text x="138.5" y="271.8">6</text>
<text x="189.1" y="271.8">5</text>
<text x="240.4" y="271.8">4</text>
<text x="289.7" y="272">3</text>
<text x="340.3" y="272">2</text>
<text x="390.1" y="272">1</text>
</g>
<g font-size="3.1">
<text x="328.5" y="247.1">JSE</text>
<text x="340.3" y="246.5">07/16/14</text>
<text x="327.5" y="269">2.350</text>
</g>
<g font-size="2.8">
<text x="322.8" y="15.1">REV.</text>
<text x="324.3" y="18">A</text>
<text x="351.6" y="15.2">DESCRIPTION</text>
<text x="393.2" y="15.2">DATE</text>
<text x="403.7" y="15.2">ECN NO.</text>
<text x="331" y="18.2">RELEASE TO PRODUCTION</text>
<text x="391.6" y="18.2">6/12/15</text>
<text x="404.6" y="18.2">15-108</text>
<text x="362.2" y="269">2:3</text>
</g>
<text font-size="2.7" x="290.3" y="256.3">UNS C36000 H02 BRASS</text>
<g font-size="2.1">
<text x="208.1" y="15.6">THIS DOCUMENT CONTAINS PROPRIETARY AND CONFIDENTIAL INFORMATION</text>
<text x="208.1" y="18.2">OF CONTROL DEVICES LLC AND MUST BE USED STRICTLY IN ACCORDANCE</text>
<text x="208.1" y="20.8">WITH THE LIMITED PURPOSE FOR WHICH IT WAS SUBMITTED. ANY REPRO-</text>
<text x="208.1" y="23.4">DUCTION, DISCLOSURE OR USE OF THIS DOCUMENT IS EXPRESSLY PRO-</text>
<text x="208.1" y="26">HIBITED, EXCEPT AS OTHERWISE AGREED IN WRITING.</text>
<text x="346.6" y="229.4">PARTS</text>
<text x="354.3" y="229.4">LIST</text>
<text x="290.5" y="237.1">DIMENSIONS ARE IN INCHES</text>
<text x="290.6" y="234.5">UNLESS OTHERWISE SPECIFIED</text>
<text x="290.6" y="239.9">TOLERANCES ARE:</text>
<text x="362.1" y="239.8">1555 LARKIN WILLIAMS ROAD, FENTON MO 63026</text>
<text x="290.8" y="245.7">±</text>
<text x="300.6" y="245.7">.XX</text>
<text x="305.5" y="245.7">±.02</text>
<text x="314.1" y="245.7">±1°</text>
<text x="300.6" y="249">.XXX ±.005</text>
<text x="291.2" y="267.1">DO NOT SCALE DRAWING</text>
</g>
<g font-size="1.8">
<text x="361" y="11.5">REVISIONS</text>
<text x="290.6" y="224.1">ITEM</text>
<text x="290.8" y="225.7">NO.</text>
<text x="302.7" y="225.9">IDENTIFYING NO.</text>
<text x="305.4" y="223.9">PART</text>
<text x="311.4" y="223.9">OR</text>
<text x="350.8" y="226">OR DESCRIPTION</text>
<text x="350.9" y="224.1">NOMENCLATURE</text>
<text x="390.5" y="226.3">SPECIFICATION</text>
<text x="392.9" y="224.2">MATERIAL</text>
<text x="409.2" y="226.2">REQD</text>
<text x="410" y="224.1">QTY</text>
<text x="325" y="236.9">DO NOT MANUALLY UPDATE</text>
<text x="325.2" y="234.1">CAD GENERATED DRAWING,</text>
<text x="289.9" y="242.7">FRACTIONS</text>
<text x="301.2" y="242.7">DECIMALS</text>
<text x="311.6" y="242.7">ANGLES</text>
<text x="322.2" y="244.3">DRAWN</text>
<text x="325.2" y="241.6">APPROVALS</text>
<text x="344.5" y="241.4">DATE</text>
<text x="322.1" y="249.8">CHECKED</text>
<text x="289.5" y="252.6">MATERIAL</text>
<text x="322.1" y="255.1">RESP ENG</text>
<text x="289.5" y="259.3">FINISH</text>
<text x="322.2" y="260.5">MFG ENG</text>
<text x="354.3" y="261.8">SIZE</text>
<text x="358.9" y="261.7">DWG. NO.</text>
<text x="409.6" y="261.8">REV.</text>
<text x="322.2" y="266">MASS</text>
<text x="336.2" y="269">LBS</text>
<text x="355.1" y="268.2">SCALE</text>
<text x="400.5" y="268.1">SHEET 1</text>
<text x="408.2" y="268.1">OF</text>
<text x="411.8" y="268.1">1</text>
</g>
</svg>
